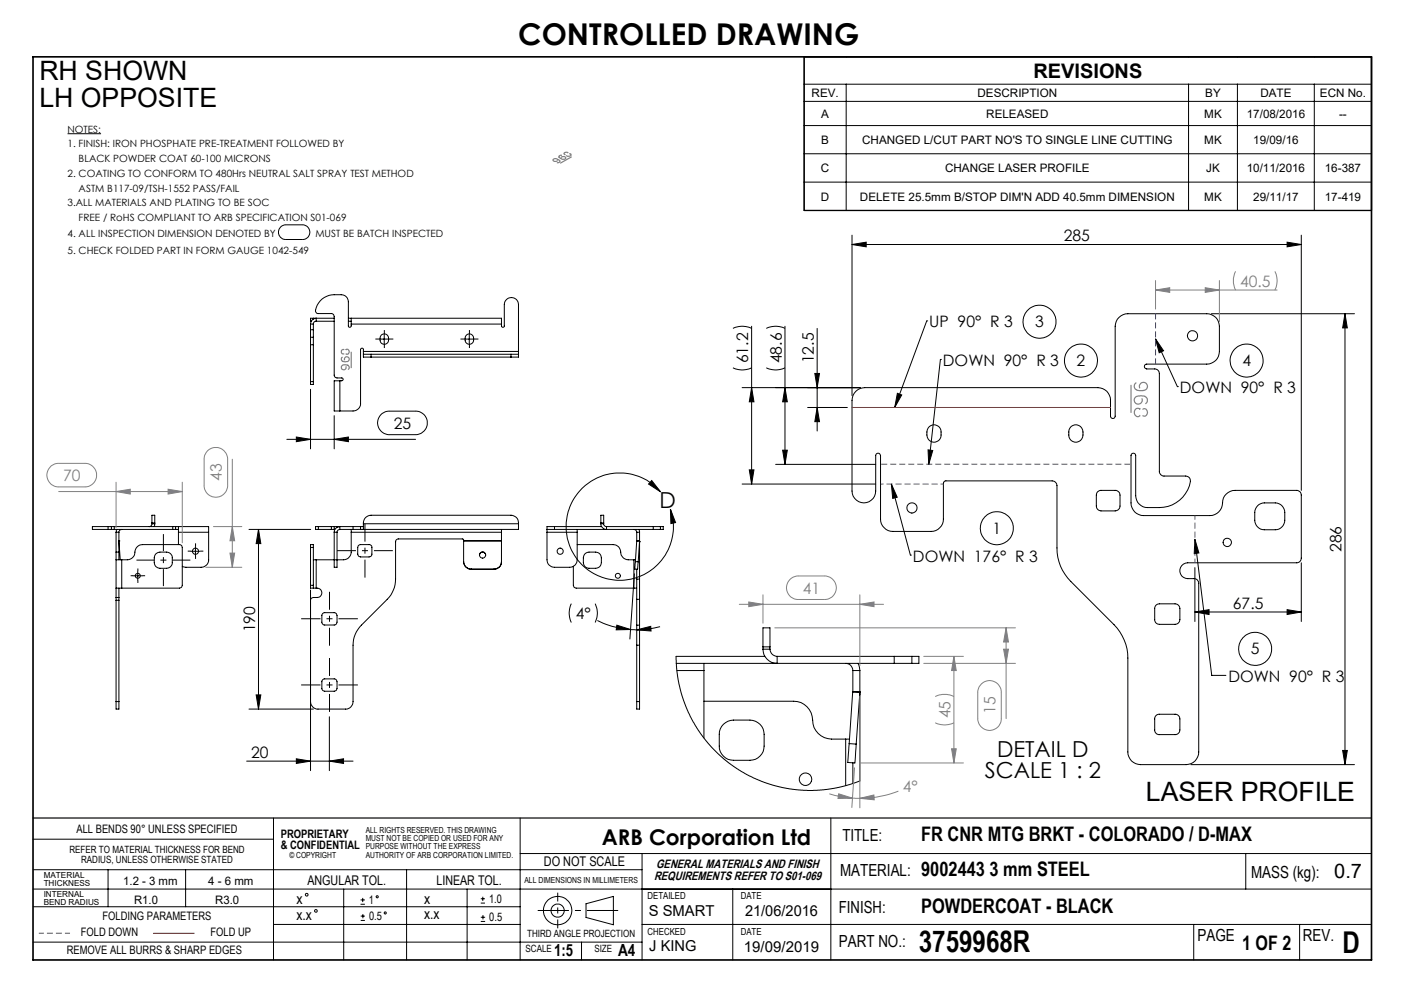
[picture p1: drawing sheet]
<svg xmlns="http://www.w3.org/2000/svg" width="297mm" height="210mm" viewBox="0 0 297 210" stroke-linecap="round" stroke-linejoin="round" font-family="sans-serif">
<g fill="none" stroke="#000" stroke-width=".21">
<path d="M170.1 17.8h120M179 17.8v26.7M251.4 17.8v26.7M261.8 17.8v26.7M278 17.8v26.7M14.3 28.3h7.1M170.1 21.4h120M170.1 26.6h120M170.1 32.5h120M170.1 38.5h120M59.3 48l1-.5h3.7a1.55 1.55 0 0 1 1.5 1.6 1.55 1.55 0 0 1-1.5 1.6h-3.5a1.53 1.53 0 0 1-1.5-1 1.53 1.53 0 0 1 .3-1.7zM180.2 51.7l3-.5v1z"/>
<path d="M180.2 49.7v34M180.2 51.7h95.1M272.3 51.2l3 .5-3 .5zM275.3 49.7v54M65.7 71.3v1.6M65.7 69.7v1.6M65.7 68.5v1.2M65.7 72.9v7.8M65.7 68.5h.6M65.7 72.9h.6M65.7 71.3h.6M65.7 69.7h.6"/>
<path d="M66.3 71.3v1.6M66.3 69.7v1.6M66.3 67.3h-.6v.6h.2M66.3 67.3v.2M66.3 68.5v1.2M66.3 72.9v7.8M66.3 67.3h4.4M66.9 67.9v-.6a1.21 1.21 0 0 0-1.2 1.2M66.9 67.9a.55 .55 0 0 0-.6 .6M66.9 67.9h3.8M73.7 67.9h.6M73.7 67.3h.6"/>
<path d="M74.3 68.5v.4a.3 .3 0 0 1-.3 .3 .3 .3 0 0 1-.3-.3v-5.1a1.51 1.51 0 0 0-1.5-1.5 4.6 4.6 0 0 0-5.1 2.2l-.4 1.1a.61 .61 0 0 0 .6 .7h2.8a.6 .6 0 0 1 .6 .6v12.4a.6 .6 0 0 0 .6 .6h1a.3 .3 0 0 1 .3 .3 .3 .3 0 0 1-.3 .3h-.4M74.3 67.3v1.2M74.3 67.3h31.8v1.2M74.3 68.5h31.8M76.9 74.9v.6h1.6M76.9 74.9h1.6M76.9 74.3v.6M76.9 74.3v-.4a.3 .3 0 0 0-.3-.3 .3 .3 0 0 0-.3 .3v11.4a1.57 1.57 0 0 1-1.6 1.6h-2.8M76.9 74.3h32.8M78.5 74.9v.6M78.5 74.9h29.6M78.5 75.5h29.6"/>
<path d="M80.3 71.7h2M80.7 70.8a1.06 1.06 0 0 1 1.6 .7 1.06 1.06 0 0 1-1.1 1.3 1.18 1.18 0 0 1-.5-2zM81.3 70.7v2M98.3 71.7h2M98.7 70.8a1.06 1.06 0 0 1 1.6 .7 1.06 1.06 0 0 1-1.1 1.3 1.16 1.16 0 0 1-.5-2zM99.3 70.7v2M106.1 68.5v.4a.3 .3 0 0 0 .3 .3 .3 .3 0 0 0 .3-.3v-4.5a1.5 1.5 0 0 1 1.5-1.5 1.5 1.5 0 0 1 1.5 1.5v9.9M108.1 74.9h1.6M108.1 74.9v.6M109.7 74.9v.6h-1.6M109.7 74.3v.6M155 77.8a4.5 4.5 0 0 0 4 0"/>
<path d="M155 69.5a4.5 4.5 0 0 1 4 0M159 69v33.4M162.1 77.8a4.5 4.5 0 0 0 4 0M162.1 69.5a4.5 4.5 0 0 1 4 0M166.1 69v29.2M172.4 79h1l-.5 3zM172.9 69.5v21.6M196 67.9h.1M196 67.9l-6.7 18.3M198.9 76h.1M198.9 76l-2.4 22.2M244.4 71.7l1.7 2.5-.9 .4z"/>
<path d="M244.4 71.7l4.7 10.1M256.3 66.3h30.2M284.5 66.3l.5 3h-1zM284.5 66.3v95.4M60.7 92.9h27.2M62.7 92.4l3 .5-3 .5zM65.7 80.7v.6h.6v-.6M65.7 80.7h.6M65.7 82.3v12.6M70.7 92.9l3-.5v1zM70.7 87.9v7M71.9 80.5h-1.2v6.4h1.2"/>
<path d="M71.9 80.5v6.4M80.6 87.7l.1-.1a2.41 2.41 0 0 1 1.7-.6h5.5a2.49 2.49 0 0 1 2.5 2.4 2.49 2.49 0 0 1-2.5 2.5h-5.5a2.5 2.5 0 0 1-2.3-1.5 2.5 2.5 0 0 1 .5-2.7zM157 82h24.9M158.5 99.4h1l-.5 3zM159 82l.5 3h-1zM164.1 98.2h21.1M165.6 95.2h.9l-.4 3zM166.1 82l.4 3h-.9zM170.9 86.2h8.3M172.9 86.2l.5 3h-1zM181 82.8a2.7 2.7 0 0 1 1.9-.8h49.3a2.65 2.65 0 0 1 2.7 2.7v3.3a.49 .49 0 0 0 .5 .5 .49 .49 0 0 0 .5-.5v-19a2.71 2.71 0 0 1 2.7-2.7h16.7a2.65 2.65 0 0 1 2.7 2.7v5.4a2.65 2.65 0 0 1-2.7 2.6h-12.7a.51 .51 0 0 0-.5 .5 .51 .51 0 0 0 .5 .5h1.7a.96 .96 0 0 1 1 1v20.7a.96 .96 0 0 0 .9 1h4.6a.98 .98 0 0 1 1 1.1 6.7 6.7 0 0 1-6.5 5.5h-2.6a2.53 2.53 0 0 1-2.5-2.5v-8.5a.49 .49 0 0 0-.5-.5 .49 .49 0 0 0-.4 .5v10.1a2.65 2.65 0 0 0 2.6 2.6h14a2.81 2.81 0 0 0 2.8-3.1 2.68 2.68 0 0 1 2.6-2.2h13a.96 .96 0 0 1 1 1v13.3a.96 .96 0 0 1-1 1h-23.1a1.68 1.68 0 0 0-1.6 1.7 1.68 1.68 0 0 0 1.6 1.7h1.4a.96 .96 0 0 1 1 1v35.6a2.65 2.65 0 0 1-2.7 2.7h-9.6a2.65 2.65 0 0 1-2.7-2.7v-19.8a10.2 10.2 0 0 0-2.9-7.1l-9.2-9.1a9.8 9.8 0 0 1-2.9-7.1v-13.2a1.02 1.02 0 0 0-1-1h-22.7l-.3 .5v7.5a2.65 2.65 0 0 1-2.7 2.7h-8a2.65 2.65 0 0 1-2.6-2.7v-13.4a.51 .51 0 0 0-.5-.5 .51 .51 0 0 0-.6 .5v7.5a2.5 2.5 0 0 1-2.5 2.6 2.5 2.5 0 0 1-2.5-2.6v-19.1a2.7 2.7 0 0 1 .8-1.9zM189.8 83.2l.9 .3-1.4 2.7z"/>
<path d="M196.3 95.1l1 .2-.8 2.9zM196.6 90.2a1.59 1.59 0 0 1 1.9 0 1.59 1.59 0 0 1 .6 1.8 1.5 1.5 0 0 1-1.5 1.5 1.5 1.5 0 0 1-1.5-1.5 2 2 0 0 1 .5-1.8zM226.6 90.2a1.61 1.61 0 0 1 1.9 0 1.61 1.61 0 0 1 .6 1.8 1.5 1.5 0 0 1-1.5 1.5 1.5 1.5 0 0 1-1.5-1.5 1.87 1.87 0 0 1 .5-1.8zM249.1 81.8h.1M22.9 111.4h.7M22.9 112h.7M22.9 111.4h-3.4v.6h3.4M22.9 111.4v.6M23.6 111.4h.6M23.6 112h.6M23.6 111.4v.6M24.2 112h12.3"/>
<path d="M24.2 111.4h12.3M24.2 111.4v.6M24.6 118.4h1.2M24.6 116.8v1.6M24.6 112.6h.6M24.6 116.8h.6M24.6 112.6v4.2M24.6 118.4v6M24.7 112l-.1 .6M25.2 116.8v1.6M25.2 114.4h.1M25.2 112.6v4.2"/>
<path d="M25.2 114.4l.2 4M25.8 118.4a2.52 2.52 0 0 0 2.3-.5l.3-.5a2.05 2.05 0 0 1 1.4-2.2h8.2a.6 .6 0 0 1 .6 .6v8a.6 .6 0 0 1-.6 .6h-12.2M25.8 112a.6 .6 0 0 0-.6 .6M25.8 118.4v6M32.1 110.8a.6 .6 0 0 1-.6 .6M32.1 110.6v-1.6h.6v1.6M32.1 110.8h.6M32.1 110.6v.2M32.1 110.6h.6M32.7 110.8l-.1 .6M32.7 110.6v.2M33 117.1l.8-.3h1.4a1.2 1.2 0 0 1 1.2 1.2 2.04 2.04 0 0 1-.2 1.7l-.7 .4-1.7 .1a1.2 1.2 0 0 1-1.2-1.2l.1-1.3z"/>
<path d="M36.5 111.4h.6M36.5 112h.6M36.5 111.4v.6M37.1 111.4h.6M37.1 112h.6M37.1 111.4v.6M37.7 111.4h6.4v1.2M37.7 111.4v1.2M37.7 112.6h6.4M37.7 112.6v2.6M40.4 116.6h1.9M41.3 115.6v2"/>
<path d="M44.1 112.6v5.8a1.57 1.57 0 0 1-1.6 1.6h-3.2l-.7-.2M52.7 112h13M54.7 112l.5 3h-1zM54.7 112v38M65.7 115.8v-.6h.6v.6M65.7 115.8h.6M65.7 115.8v8M66.3 118.4h.6M66.3 115.8v8M66.9 118.4v6M67.3 111.4h-.6v.6h.6M67.3 112h2.8"/>
<path d="M67.3 111.4h2.8M67.3 111.4v.6M70.1 112h.6M70.1 111.4h.6M70.1 111.4v.6M70.7 112.6v7.4h.6v-7.4M70.7 112h.1M70.7 111.4h.6M70.7 112.6h.6M70.7 111.4v.6M71.3 111.4v.1M71.3 111.4h3.4"/>
<path d="M71.9 112v-.6a1.2 1.2 0 0 0-1.2 1.2M71.9 112a.6 .6 0 0 0-.6 .6M71.9 112h2.8M74.3 112v.6M74.3 112.6v4.2a1.69 1.69 0 0 1-1.6 1.6h-5.8M74.3 112.6h31.8M74.7 112h1.6M74.7 111.4h1.6M74.7 111.4v.6M75.8 115.3l.4-.1h1.9a.6 .6 0 0 1 .6 .6v1.4a.6 .6 0 0 1-.6 .6h-1.8a.6 .6 0 0 1-.6-.6v-1.4zM76.3 112h.6M76.3 111.4h.6"/>
<path d="M76.3 111.4v.6M76.9 110.8v1.2M76.9 110.8a1.64 1.64 0 0 1 1.6-1.8h29.6a1.59 1.59 0 0 1 1.6 1.8M76.9 110.8h32.8M98.1 118.8a1.63 1.63 0 0 0 1.6 1.6M98.1 114.4h8zM101.4 117.4a.65 .65 0 0 1 .7-.6 .65 .65 0 0 1 .6 .6M106.1 112v.6M106.1 118.8a1.57 1.57 0 0 1-1.6 1.6M106.1 112.6v6.2a1.57 1.57 0 0 1-1.6 1.6M109.7 110.8v1.2h-32.8M115.7 112h1.6"/>
<path d="M115.7 112v.6M115.7 112.6v5.8a1.57 1.57 0 0 0 1.6 1.6h3.2a1.57 1.57 0 0 0 1.6-1.6v-5.8M115.7 112.6h6.4M117.3 111.4h-1.6v.6M117.3 112h20.9M117.3 111.4h9.9M117.3 111.4v.6M121.3 119.8v4a.6 .6 0 0 0 .6 .6h12.2M122.1 112v.6M122.1 115.2h7.6a1.66 1.66 0 0 1 1.6 1.9l.1 .3 .6 .7a2.77 2.77 0 0 0 2.1 .3M123.8 117.1l.6-.3h1.6a1.2 1.2 0 0 1 1.2 1.2v1a1.2 1.2 0 0 1-1.2 1.2h-1.4a1.2 1.2 0 0 1-1.2-1.2v-1.3zM127.1 110.8a1.2 1.2 0 0 0 1.2 1.2v-.6"/>
<path d="M127.1 110.6v-1.6h.6v1.6M127.1 110.8h.6M127.1 110.6h.6M127.1 110.6v.2M127.7 110.8a.6 .6 0 0 0 .6 .6M127.7 110.6v.2M128.3 111.4h9.9M134.1 112a.6 .6 0 0 1 .6 .6M134.1 118.4h.3M134.1 118.4v6M134.4 118.8l-.1 1.6h.6l.1-1.6M134.4 118.8h.6"/>
<path d="M134.7 114.4h.1M134.7 112.6h.6M134.7 114.4h.6M134.7 112.6v1.8M134.7 114.4l-.3 4.4M135.1 112l.2 .6M135.3 114.4h.1M135.3 114.6h.1M135.3 114.4v.2M135.3 112.6v1.8M135.3 114.6v7.9M135.3 114.4l-.3 4.4"/>
<path d="M137.9 101.6l1.8 2.4-2.5-1.6zM138.2 111.4h1.5M138.2 112h1.5M138.2 111.4v.6M139.7 111.4h.6v.6h-.6M139.7 111.4v.6M139.7 104a11.3 11.3 0 0 0-18.7 2.2 11.3 11.3 0 0 0 9.3 16.5 11.3 11.3 0 0 0 11.5-15M141.8 107.7l1.1 2.8-1 .2zM157 102.4h28.2M188.6 102.4l1.2 2.8-1 .2zM188.6 102.4l4 15M192.6 117.4h.1"/>
<path d="M232.2 104l.5-.3h3.2a1.02 1.02 0 0 1 1 1v2.3a1.09 1.09 0 0 1-1 1h-3a1.02 1.02 0 0 1-1-1v-2.3zM252.8 114l.8 2.9-1 .2zM252.8 114l3.5 28.8h3M266 107l1.1-.6h2.7a2.05 2.05 0 0 1 2 2 3.7 3.7 0 0 1-.4 2.8l-.2 .2a1.78 1.78 0 0 1-1.4 .6h-2.4a2.05 2.05 0 0 1-2-2 3.5 3.5 0 0 1 .4-2.7zM275.3 119v12.4M24.6 124.4h1.2M24.6 126.4v.6M24.6 124.4v2M24.6 126.4h.6M24.6 127v21.4M24.6 127h.6M25.2 126.4v.6"/>
<path d="M25.2 124.4v2M25.2 127v21.4M28.2 121.8h2M29.1 120.8v2M65.7 123.8v.6h.6M65.7 123.8h.6M65.7 124.8v38.2M66.3 123.8v.6M66.3 124.4h.6M66.9 124.4a1 1 0 0 1 1.2 .9 1 1 0 0 1-1 1.1h-.8a.6 .6 0 0 0-.6 .6M68.3 129.7l.3-.1h2.1a.6 .6 0 0 1 .6 .6v1.4a.6 .6 0 0 1-.6 .6h-2a.6 .6 0 0 1-.6-.6v-1.5zM99.7 120.4a1.63 1.63 0 0 1-1.6-1.6l-.1-4.8h-13.7a.6 .6 0 0 0-.6 .6v7.9a6.1 6.1 0 0 1-1.8 4.2l-5.5 5.5a6 6 0 0 0-1.7 4.2v12a1.57 1.57 0 0 1-1.6 1.6h-5.8a1.57 1.57 0 0 1-1.6-1.6"/>
<path d="M99.7 120.4h4.8M99.7 120.4h.1M104.5 120.4h.1M120.9 127.7a4.5 4.5 0 0 0 0 3.9M125.9 127.7a4.5 4.5 0 0 1 0 3.9M126.4 131.2a17.5 17.5 0 0 0 7 1.9M130.5 132.2l2.9 .9-3 .1zM133.4 133.1l1.3 .1M134.1 124.4h.6M134.2 121.3l-1 13.8M134.7 133.2l3-.7v.9zM134.7 122.5v4.2"/>
<path d="M134.7 132.2v4.2M134.7 120.4v2.1M134.7 126.7v5.5M134.7 136.4v12M134.7 126.7h.6M134.7 122.5h.6M134.7 132.2h.6M134.7 136.4h.6M135.3 122.5v4.2M135.3 132.2v4.2M135.3 126.7v5.5M135.3 136.4v12"/>
<path d="M139.6 132.5a19.2 19.2 0 0 1-4.9 .7M161.4 137.3a3 3 0 0 0 3 3v-1.5M161.4 136.8v-4h1.5v4M161.4 137.3h1.5M161.4 136.8h1.5M161.4 136.8v.5M161.8 138.8h-18.8l.3 4.3 1 4 1.6 4.3 2 3.4 2.5 3.1 1.8 1.8 2 1.7 3.4 2.2 3.5 1.7 2.3 .7 3.5 .8 2.5 .3 2.6 .1 2.9-.2 2.5-.5 4.5-1.3v-18.4M162.9 137.3a1.57 1.57 0 0 0 1.5 1.5M162.9 136.8v.5M164.4 138.8h24.8M189.2 138.8h3.7M189.2 138.8v1.5"/>
<path d="M192.9 138.8h1.5v1.5h-1.5M192.9 138.8v1.5M244.5 128l.8-.3h3.3a1.02 1.02 0 0 1 1 1v2.3a1.02 1.02 0 0 1-1 1h-3.3a.96 .96 0 0 1-1-1v-2.5zM252.8 129.4l3-.5v1.1zM252.8 120v11.4M252.8 129.4h22.5M272.3 128.9l3 .5-3 .6zM24.6 148.4v1.6h.6v-1.6M24.6 148.4h.6M52.7 150h13.6M54.2 147h1l-.5 3zM68.3 143.7l.3-.1h2.1a.6 .6 0 0 1 .6 .6v1.4a.6 .6 0 0 1-.6 .6h-2a.6 .6 0 0 1-.6-.6v-1.5z"/>
<path d="M69.7 151.6v11.4M134.7 148.4v1.6h.6v-1.6M134.7 148.4h.6M143.1 140.3h46.1M143.2 141.8h5.7M148.9 140.3v1.5M148.9 148.3h19a4.2 4.2 0 0 1 4.1 4.8 4.1 4.1 0 0 0 3.9 3.2h3M148.9 141.8v14.3M153 153.2a3.1 3.1 0 0 1 2.2-.9h3.4a3 3 0 0 1 3 3 6 6 0 0 1-.5 4.1 2.99 2.99 0 0 1-2.5 1.4h-3.4a3 3 0 0 1-3-3 5.6 5.6 0 0 1 .4-4.2zM178.9 140.3a1.51 1.51 0 0 1 1.5 1.5M178.9 156.3h.8M178.9 156.3v9.8"/>
<path d="M179.6 157.3l-.2 3.9 1.4 .2 .3-4M179.6 157.3l1.5 .1M180.4 146.4l1.5 .1M180.4 146.4l-.8 10.9M180.4 146.3v.1M180.4 141.8v4.5M180.4 141.8h1.5M180.4 146.3h1.5M181.5 140.3l.4 1.5M181.9 146.8h.1M181.9 146.3v.2M181.9 146.3v.5"/>
<path d="M181.9 141.8v4.5M181.9 146.5l-.8 10.9M189.2 140.3h3.7M244.5 151.3l.5-.2h3.6a1.02 1.02 0 0 1 1 .9v2.4a1.02 1.02 0 0 1-1 1h-3.3a.96 .96 0 0 1-1-1v-2.6zM284 158.7h1l-.5 3zM7 177.5h50.9M52.2 161h22.5M57.9 173v30M62.7 160.5l3 .5-3 .5zM69.7 161l3-.5v1zM110 173v30M175.8 173v30"/>
<path d="M180.4 161.3v4.4M251.9 161.7h34.6M7 188h283.1M7 199.2h128.8M7.1 183.9h128.7M7.1 191.8h102.9M22.9 183.9v7.9M39.3 183.9v7.9M57.9 195.5h52.1M72.7 188v15M76.3 191.2h.9M76.3 190.3h.9"/>
<path d="M76.3 194.7h.9M76.3 193.7h.9M76.7 189.9v.9M76.8 193.3v.9M86 183.9v19.1M98.8 188v15M101.7 194.9h.9M101.7 194h.9M101.7 191h.9M101.7 190.1h.9M102.1 189.6v.9M102.2 193.5v.9"/>
<path d="M110 180.5h180.1M123 199.2v3.8M124 191.1l5.8-1.5v6l-5.8-1.6zM135.8 180.5v22.5M135.8 195.5h154.3M155 188v15M252.5 195.5v7.5M263.5 180.5v7.5M274.9 195.5v7.5"/>
<circle cx="219.9" cy="68" r="3.5"/>
<circle cx="228.7" cy="76.3" r="3.5"/>
<circle cx="252.3" cy="71" r="1.08"/>
<circle cx="263.7" cy="76.3" r="3.5"/>
<circle cx="41.3" cy="116.6" r=".66"/>
<circle cx="102.1" cy="117.4" r=".66"/>
<circle cx="118.5" cy="116.6" r=".66"/>
<circle cx="192.9" cy="107.4" r="1.09"/>
<circle cx="210.9" cy="111.7" r="3.5"/>
<circle cx="259.6" cy="114.7" r=".88"/>
<circle cx="29.1" cy="121.8" r=".52"/>
<circle cx="130.7" cy="121.8" r=".52"/>
<circle cx="265.5" cy="137.2" r="3.5"/>
<circle cx="170.4" cy="164.8" r="1.33"/>
<circle cx="64.9" cy="189.2" r=".29"/>
<circle cx="66.8" cy="192.6" r=".29"/>
<circle cx="79.8" cy="189.6" r=".22"/>
<circle cx="81.5" cy="193.1" r=".22"/>
<circle cx="118" cy="192.6" r="3"/>
<circle cx="118" cy="192.6" r="1.38"/>
</g>
<g fill="none" stroke="#808080" stroke-width=".21">
<path d="M244.4 59.3v6.1M258 59.3v8.7M261.4 57.4a4.5 4.5 0 0 0 0 3.9M269.7 57.4a4.5 4.5 0 0 1 0 3.9M244.4 61.3l3-.5v1zM244.4 61.3h25.8M255 60.8l3 .5-3 .5zM10.8 98.6a2.41 2.41 0 0 1 1.6-.6h5.6a2.49 2.49 0 0 1 2.4 2.5 2.49 2.49 0 0 1-2.4 2.5h-5.6a2.5 2.5 0 0 1-2.3-1.6 2.5 2.5 0 0 1 .7-2.8zM43.9 95.3a2.5 2.5 0 0 1 2.7-.5 2.5 2.5 0 0 1 1.6 2.3v5.5a2.49 2.49 0 0 1-2.5 2.6 2.49 2.49 0 0 1-2.5-2.6v-5.5a2.38 2.38 0 0 1 .7-1.8zM49.1 97.1v22.9M12.4 104h26.2M24.6 104l3-.5v1z"/>
<path d="M24.6 102v9.6M35.6 103.5l3 .5-3 .5zM38.6 102v12.8M43.5 120h7.7M45.2 111.4h6M48.6 117h1l-.5 3zM49.1 111.4l.5 3h-1zM156.4 127.8h30.5M158.4 127.3l3 .5-3 .5zM161.4 125.8v6M163.9 132.8h50.9M167.1 122.6a2.4 2.4 0 0 1 1.8-.8h5.5a2.49 2.49 0 0 1 2.5 2.5 2.49 2.49 0 0 1-2.5 2.5h-5.5a2.47 2.47 0 0 1-2.3-1.5 2.47 2.47 0 0 1 .5-2.7z"/>
<path d="M181.9 127.8l3-.5v1zM181.9 125.8v15M195.4 138.8h8.4M201.8 138.8l.5 3h-1zM201.8 138.8v22.6M212.3 137.3h1l-.5 3zM212.8 132.8l.5 3h-1zM212.8 132.8v19.2M181.9 147.2v23.6M195.4 140.3h19.4M197.8 152.9a4.5 4.5 0 0 0 4 0M197.8 147.3a4.5 4.5 0 0 1 4 0"/>
<path d="M201.3 158.4h1l-.5 3zM207.6 144.6a2.48 2.48 0 0 1 2.7-.5 2.48 2.48 0 0 1 1.5 2.3v5.6a2.49 2.49 0 0 1-2.5 2.5 2.49 2.49 0 0 1-2.5-2.5v-5.8a2.44 2.44 0 0 1 .8-1.6zM175.4 167.9l2.5 .6 2.4 .3M177.4 167.9l2.9 .9-3 .1zM180.3 168.8h1.6M180.8 162.4l-.6 8.4M181.9 161.4h21.9M181.9 168.8l3-.7v1zM190 167.3a23.2 23.2 0 0 1-8.1 1.5"/>
</g>
<g fill="none" stroke="#808080" stroke-width=".25">
<path d="M118 33.9a.52 .52 0 0 1-.6 .3 .52 .52 0 0 1-.4-.4 .97 .97 0 0 1 1.4 .4l-.2 .2h-.4M118.9 32.8h-.2a.36 .36 0 0 0-.5 .4 .36 .36 0 0 0 .4 .3 .69 .69 0 0 0 1.1-.2l-.4-.2-.4 .1-.2 .1M120.2 32.4a.47 .47 0 0 0-.5-.2 .47 .47 0 0 0-.4 .4l.3 .1M120.4 32.5a.3 .3 0 0 1 .4 .3 .3 .3 0 0 1-.4 .2h-.4l-.2-.2M120.9 33.2l-2.4 1.3M72.5 75.5a.62 .62 0 0 0-.1 .8 .62 .62 0 0 0 .7 .2 .52 .52 0 0 0 .8-.3 .52 .52 0 0 0-.4-.7 .52 .52 0 0 0-.7 .5l.1 .2M72.8 74a.43 .43 0 0 0-.6 .4 .43 .43 0 0 0 .6 .4M73.1 74a.47 .47 0 0 1 .8 .4 .47 .47 0 0 1-.8 .4M73.2 77.5a.51 .51 0 0 1-.4 .7 .51 .51 0 0 1-.6-.6 .51 .51 0 0 1 .6-.4l.2-.1a.62 .62 0 0 1 .7 .3 .62 .62 0 0 1-.1 .8M74.3 74.4v3.4M239.3 81.5v5.7M240.4 80.9a1 1 0 0 0-.2 1.3 1 1 0 0 0 1.2 .4 .92 .92 0 0 0 1.2-.6 .92 .92 0 0 0-.7-1.2l-.5 .2a.82 .82 0 0 0-.3 1.1"/>
<path d="M241.2 86.6a.76 .76 0 0 0-1-.1 .76 .76 0 0 0-.2 .9 .7 .7 0 0 0 .4 .7 .7 .7 0 0 0 .8-.2M241.5 84.2a.86 .86 0 0 1-.6 1.2 .86 .86 0 0 1-1-.9 .86 .86 0 0 1 1.1-.8h.4a.97 .97 0 0 1 1.2 .5 .97 .97 0 0 1-.3 1.2M241.7 86.6a.74 .74 0 0 1 1 .5 .74 .74 0 0 1-.7 .9l-.3-.1"/>
</g>
<path d="M170.1 12h120v32.5h-120zM7 173h283.1" fill="none" stroke="#000" stroke-width=".25"/>
<path d="M28.9 118.5h11.4M77.2 110.8v11.4M69.7 136.6v-11.4M69.7 150.6v-11.4" fill="none" stroke="#000" stroke-width=".21" stroke-dasharray="15.2 1.3 1.3 1.3" stroke-dashoffset="11.4" stroke-linecap="butt"/>
<path d="M71.3 116.5h11.8" fill="none" stroke="#000" stroke-width=".21" stroke-dasharray="15.2 1.3 1.3 1.3" stroke-dashoffset="11.2" stroke-linecap="butt"/>
<path d="M63.7 130.9h12M63.7 144.9h12" fill="none" stroke="#000" stroke-width=".21" stroke-dasharray="15.2 1.3 1.3 1.3" stroke-dashoffset="11.1" stroke-linecap="butt"/>
<path d="M34.6 124v-11" fill="none" stroke="#000" stroke-width=".21" stroke-dasharray="15.2 1.3 1.3 1.3" stroke-dashoffset="11.6" stroke-linecap="butt"/>
<g fill="none" stroke="#000" stroke-width=".21" stroke-dasharray="15.2 1.3 1.3 1.3" stroke-linecap="butt">
<path d="M80.3 71.7h-.9M81.3 70.7v-.9M81.3 72.7v.9M82.3 71.7h.9M98.3 71.7h-.9M99.3 70.7v-.9M99.3 72.7v.9M100.3 71.7h.9M40.4 116.6h-.7M41.4 115.6v-.7M41.4 117.6v.6M42.4 116.6h.6"/>
<path d="M28.2 121.8h-.6M29.2 120.8v-.6M29.2 122.8v.5M30.2 121.8h.5"/>
</g>
<path d="M113.7 192.6h17.1" fill="none" stroke="#000" stroke-width=".21" stroke-dasharray="15.2 1.3 1.3 1.3" stroke-dashoffset="8.6" stroke-linecap="butt"/>
<path d="M118 196.3v-7.5" fill="none" stroke="#000" stroke-width=".21" stroke-dasharray="15.2 1.3 1.3 1.3" stroke-dashoffset="13.4" stroke-linecap="butt"/>
<path d="M14.8 197.4h-6.6" fill="none" stroke="#00f" stroke-width=".21" stroke-dasharray="1.3 .6" stroke-dashoffset=".2" stroke-linecap="butt"/>
<path d="M252.8 119v-10" fill="none" stroke="#00f" stroke-width=".21" stroke-dasharray="1.3 .6" stroke-dashoffset=".4" stroke-linecap="butt"/>
<path d="M186.3 98.2h53" fill="none" stroke="#00f" stroke-width=".21" stroke-dasharray="1.3 .6" stroke-dashoffset="-.1" stroke-linecap="butt"/>
<path d="M244.4 77v-10.7" fill="none" stroke="#00f" stroke-width=".21" stroke-dasharray="1.3 .6" stroke-dashoffset=".1" stroke-linecap="butt"/>
<path d="M186.3 102.4h13.3" fill="none" stroke="#00f" stroke-width=".21" stroke-dasharray="1.3 .6" stroke-dashoffset=".6" stroke-linecap="butt"/>
<path d="M7 12h283.1v191h-283.1z" fill="none" stroke="#000" stroke-width=".35"/>
<path d="M180.2 86.2h54.7M32.5 197.4h8.6" fill="none" stroke="#f00" stroke-width=".21"/>
<g fill="#000">
<path d="M180.2 51.7l3-.5v1zM272.3 51.2l3 .5-3 .5z"/>
<path d="M62.7 92.4l3 .5-3 .5zM70.7 92.9l3-.5v1z"/>
<path d="M172.4 79h1l-.5 3zM172.9 86.2l.5 3h-1zM166.1 82l.4 3h-.9zM165.6 95.2h.9l-.4 3zM159 82l.5 3h-1zM158.5 99.4h1l-.5 3zM284.5 66.3l.5 3h-1zM284 158.7h1l-.5 3z"/>
<path d="M137.9 101.6l1.8 2.4-2.5-1.6zM141.8 107.7l1.1 2.8-1 .2z"/>
<path d="M272.3 128.9l3 .5-3 .6zM252.8 129.4l3-.5v1.1z"/>
</g>
<g fill="#808080">
<path d="M35.6 103.5l3 .5-3 .5zM24.6 104l3-.5v1z"/>
<path d="M181.9 127.8l3-.5v1zM158.4 127.3l3 .5-3 .5z"/>
<path d="M177.4 167.9l2.9 .9-3 .1zM181.9 168.8l3-.7v1z"/>
<path d="M244.4 61.3l3-.5v1zM255 60.8l3 .5-3 .5z"/>
<path d="M48.6 117h1l-.5 3zM49.1 111.4l.5 3h-1zM212.3 137.3h1l-.5 3zM212.8 132.8l.5 3h-1z"/>
<path d="M201.8 138.8l.5 3h-1zM201.3 158.4h1l-.5 3z"/>
</g>
<g fill="#000">
<path d="M54.7 112l.5 3h-1zM54.2 147h1l-.5 3z"/>
<path d="M188.6 102.4l1.2 2.8-1 .2zM244.4 71.7l1.7 2.5-.9 .4zM252.8 114l.8 2.9-1 .2zM189.8 83.2l.9 .3-1.4 2.7zM196.3 95.1l1 .2-.8 2.9zM62.7 160.5l3 .5-3 .5zM69.7 161l3-.5v1z"/>
<path d="M130.5 132.2l2.9 .9-3 .1zM134.7 133.2l3-.7v.9z"/>
</g>
<g font-size="6.3">
<text x="109.6" y="9.4">CONTROLLED DRAWING</text>
<text x="194.4" y="201.4">3759968R</text>
<text x="284" y="201.6">D</text>
</g>
<g font-size="5.6">
<text x="8.3" y="17">RH SHOWN</text>
<text x="8.3" y="22.6">LH OPPOSITE</text>
<text x="242.4" y="169.3">LASER PROFILE</text>
</g>
<g font-size="4.7">
<text x="139.5" y="107.5">D</text>
<text x="210.9" y="160.1">DETAIL D</text>
<text x="208.3" y="164.6">SCALE 1 : 2</text>
</g>
<text font-size="4.6" x="127.3" y="178.7">ARB Corporation Ltd</text>
<g font-size="4.2">
<text x="218.6" y="16.5">REVISIONS</text>
<text x="194.9" y="177.8">FR CNR MTG BRKT - COLORADO / D-MAX</text>
<text x="194.9" y="185.4">9002443 3 mm STEEL</text>
<text x="282.2" y="185.6">0.7</text>
<text x="194.9" y="193">POWDERCOAT - BLACK</text>
<text x="262.8" y="200.9">1 OF 2</text>
</g>
<g font-size="3.5">
<text x="178.2" y="177.8">TITLE:</text>
<text x="177.7" y="185.4">MATERIAL:</text>
<text x="264.7" y="185.6">MASS (kg):</text>
<text x="177.5" y="193">FINISH:</text>
<text x="117.2" y="202.3">1:5</text>
<text x="130.8" y="202.3">A4</text>
<text x="177.5" y="200.2">PART NO.:</text>
<text x="253.3" y="198.9">PAGE</text>
<text x="275.6" y="198.9">REV.</text>
</g>
<g font-size="3.3">
<text x="225" y="51">285</text>
<text x="196.6" y="69.2">UP 90° R 3</text>
<text x="219" y="69.2">3</text>
<text x="158.3" y="76.8" transform="rotate(-90 158.3 76.8)">61.2</text>
<text x="165.4" y="76.8" transform="rotate(-90 165.4 76.8)">48.6</text>
<text x="172.2" y="76.8" transform="rotate(-90 172.2 76.8)">12.5</text>
<text x="199.5" y="77.4">DOWN 90° R 3</text>
<text x="227.8" y="77.4">2</text>
<text x="262.8" y="77.4">4</text>
<text x="249.6" y="83.1">DOWN 90° R 3</text>
<text x="83.3" y="90.7">25</text>
<text x="210" y="112.9">1</text>
<text x="193.1" y="118.8">DOWN 176° R 3</text>
<text x="283.8" y="116.8" transform="rotate(-90 283.8 116.8)">286</text>
<text x="121.8" y="130.9">4°</text>
<text x="260.8" y="128.7">67.5</text>
<text x="54" y="133.7" transform="rotate(-90 54 133.7)">190</text>
<text x="264.6" y="138.4">5</text>
<text x="259.8" y="144.2">DOWN 90° R 3</text>
<text x="53.1" y="160.2">20</text>
</g>
<g font-size="3.3" fill="#808080">
<text x="262.3" y="60.6">40.5</text>
<text x="13.4" y="101.7">70</text>
<text x="46.9" y="101.7" transform="rotate(-90 46.9 101.7)">43</text>
<text x="169.8" y="125.5">41</text>
<text x="201.1" y="151.9" transform="rotate(-90 201.1 151.9)">45</text>
<text x="210.6" y="151" transform="rotate(-90 210.6 151)">15</text>
<text x="191" y="167.4">4°</text>
</g>
<g font-size="3.2">
<text x="62.7" y="191.1">x</text>
<text x="89.7" y="191.2">x</text>
<text x="62.7" y="194.6">x.x</text>
<text x="89.7" y="194.4">x.x</text>
<text x="137.2" y="193.6">S SMART</text>
<text x="157.6" y="193.6">21/06/2016</text>
<text x="137.3" y="201.1">J KING</text>
<text x="157.4" y="201.3">19/09/2019</text>
</g>
<g font-size="2.8">
<text x="115" y="183.2">DO NOT SCALE</text>
<text x="65" y="187.1">ANGULAR TOL.</text>
<text x="92.3" y="187.1">LINEAR TOL.</text>
</g>
<g font-size="2.6">
<text x="138.8" y="183.6">GENERAL MATERIALS AND FINISH</text>
<text x="138.4" y="186.1">REQUIREMENTS REFER TO S01-069</text>
</g>
<g font-size="2.5">
<text x="171.7" y="20.5">REV.</text>
<text x="206.8" y="20.5">DESCRIPTION</text>
<text x="255" y="20.5">BY</text>
<text x="266.6" y="20.5">DATE</text>
<text x="279.2" y="20.5">ECN No.</text>
<text x="173.7" y="24.9">A</text>
<text x="208.6" y="24.9">RELEASED</text>
<text x="254.8" y="24.9">MK</text>
<text x="263.7" y="24.9">17/08/2016</text>
<text x="283.3" y="24.9">--</text>
<text x="173.7" y="30.4">B</text>
<text x="182.4" y="30.4">CHANGED L/CUT PART NO'S TO SINGLE LINE CUTTING</text>
<text x="254.8" y="30.4">MK</text>
<text x="265.1" y="30.4">19/09/16</text>
<text x="173.7" y="36.4">C</text>
<text x="199.9" y="36.4">CHANGE LASER PROFILE</text>
<text x="255.2" y="36.4">JK</text>
<text x="263.7" y="36.4">10/11/2016</text>
<text x="280.3" y="36.4">16-387</text>
<text x="173.7" y="42.4">D</text>
<text x="181.9" y="42.4">DELETE 25.5mm B/STOP DIM'N ADD 40.5mm DIMENSION</text>
<text x="254.8" y="42.4">MK</text>
<text x="265.1" y="42.4">29/11/17</text>
<text x="280.2" y="42.4">17-419</text>
<text x="16.2" y="176.1">ALL BENDS 90° UNLESS SPECIFIED</text>
<text x="59.4" y="177.1">PROPRIETARY</text>
<text x="59.4" y="179.6">&amp; CONFIDENTIAL</text>
<text x="26.1" y="187.1">1.2 - 3 mm</text>
<text x="28.4" y="191.2">R1.0</text>
<text x="44" y="187.1">4 - 6 mm</text>
<text x="45.5" y="191.2">R3.0</text>
<text x="78" y="191.2">1</text>
<text x="103.5" y="190.9">1.0</text>
<text x="21.7" y="194.6">FOLDING PARAMETERS</text>
<text x="78.1" y="194.6">0.5</text>
<text x="103.5" y="194.8">0.5</text>
<text x="14.1" y="201.8">REMOVE ALL BURRS &amp; SHARP EDGES</text>
<text x="17.1" y="198.1">FOLD DOWN</text>
<text x="44.5" y="198.1">FOLD UP</text>
</g>
<g font-size="2.1">
<text x="14.3" y="28.1">NOTES:</text>
<text x="14.3" y="31.2">1. FINISH: IRON PHOSPHATE PRE-TREATMENT FOLLOWED BY</text>
<text x="16.6" y="34.3">BLACK POWDER COAT 60-100 MICRONS</text>
<text x="14.3" y="37.4">2. COATING TO CONFORM TO 480Hrs NEUTRAL SALT SPRAY TEST METHOD</text>
<text x="16.6" y="40.5">ASTM B117-09/TSH-1552 PASS/FAIL</text>
<text x="14.3" y="43.6">3.ALL MATERIALS AND PLATING TO BE SOC</text>
<text x="16.6" y="46.7">FREE / RoHS COMPLIANT TO ARB SPECIFICATION S01-069</text>
<text x="14.3" y="50.2">4. ALL INSPECTION DIMENSION DENOTED BY</text>
<text x="14.3" y="53.6">5. CHECK FOLDED PART IN FORM GAUGE 1042-549</text>
<text x="66.7" y="50.2">MUST BE BATCH INSPECTED</text>
<text x="14.7" y="180.4">REFER TO MATERIAL THICKNESS FOR BEND</text>
<text x="17.2" y="182.5">RADIUS, UNLESS OTHERWISE STATED</text>
<text x="137" y="190.1">DETAILED</text>
<text x="156.7" y="190.1">DATE</text>
<text x="137" y="197.6">CHECKED</text>
<text x="156.7" y="197.6">DATE</text>
<text x="111.2" y="201.4">SCALE</text>
<text x="111.5" y="198.2">THIRD ANGLE PROJECTION</text>
<text x="125.7" y="201.4">SIZE</text>
</g>
<g font-size="1.8">
<text x="77.4" y="176.1">ALL RIGHTS RESERVED. THIS DRAWING</text>
<text x="77.4" y="177.9">MUST NOT BE COPIED OR USED FOR ANY</text>
<text x="77.4" y="179.6">PURPOSE WITHOUT THE EXPRESS</text>
<text x="9.2" y="185.7">MATERIAL</text>
<text x="61.2" y="181.4">© COPYRIGHT</text>
<text x="77.4" y="181.4">AUTHORITY OF ARB CORPORATION LIMITED.</text>
<text x="9.2" y="189.7">INTERNAL</text>
<text x="9.2" y="191.4">BEND RADIUS</text>
<text x="9.2" y="187.5">THICKNESS</text>
<text x="110.9" y="186.6">ALL DIMENSIONS IN MILLIMETERS</text>
</g>
</svg>
